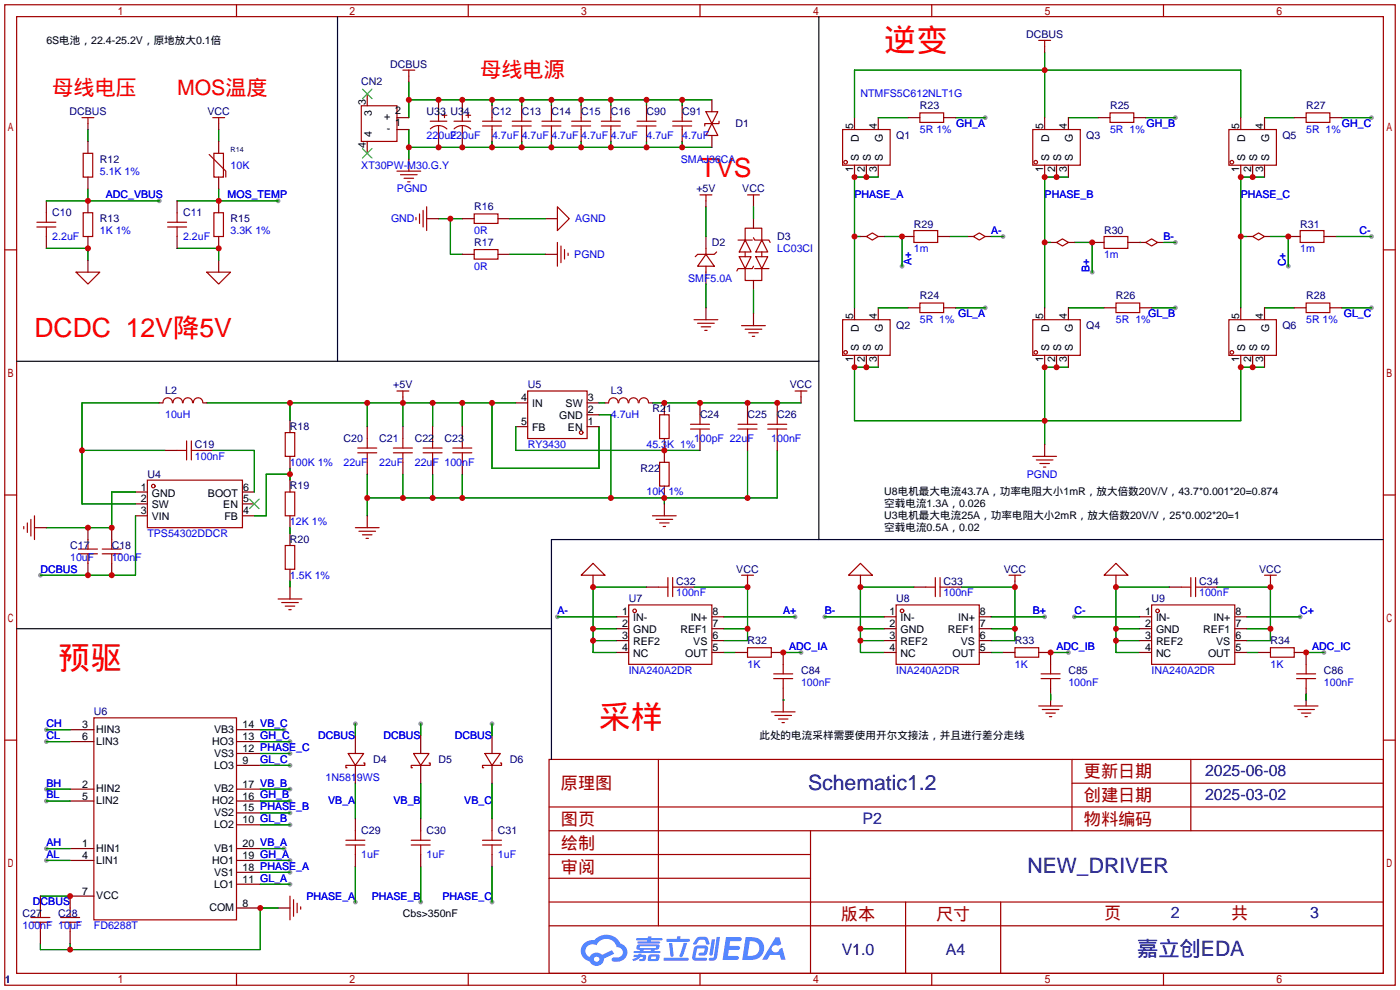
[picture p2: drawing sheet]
<svg xmlns="http://www.w3.org/2000/svg" width="299mm" height="212mm" viewBox="0 0 299 212" stroke-linecap="round" stroke-linejoin="round" font-family="sans-serif">
<g fill="#999">
<circle cx="293.1" cy="50.5" r=".51"/>
<circle cx="8.6" cy="122.9" r=".51"/>
<circle cx="34" cy="42.9" r=".51"/>
<circle cx="293.1" cy="65.8" r=".51"/>
<circle cx="293.1" cy="25.1" r=".51"/>
<circle cx="275.3" cy="56.9" r=".51"/>
<circle cx="233.4" cy="58.2" r=".51"/>
<circle cx="251.2" cy="25.1" r=".51"/>
<circle cx="251.2" cy="65.8" r=".51"/>
<circle cx="251.2" cy="51.8" r=".51"/>
<circle cx="210.6" cy="25.1" r=".51"/>
<circle cx="192.8" cy="56.9" r=".51"/>
<circle cx="214.4" cy="50.5" r=".51"/>
<circle cx="210.6" cy="65.8" r=".51"/>
<circle cx="59.4" cy="42.9" r=".51"/>
<circle cx="89.9" cy="154.7" r=".51"/>
<circle cx="89.9" cy="192.8" r=".51"/>
<circle cx="75.9" cy="192.8" r=".51"/>
<circle cx="105.2" cy="192.8" r=".51"/>
<circle cx="62" cy="163.6" r=".51"/>
<circle cx="62" cy="161" r=".51"/>
<circle cx="62" cy="158.5" r=".51"/>
<circle cx="60.7" cy="156" r=".51"/>
<circle cx="62" cy="176.3" r=".51"/>
<circle cx="62" cy="173.7" r=".51"/>
<circle cx="62" cy="171.2" r=".51"/>
<circle cx="62" cy="168.7" r=".51"/>
<circle cx="62" cy="189" r=".51"/>
<circle cx="62" cy="186.4" r=".51"/>
<circle cx="62" cy="183.9" r=".51"/>
<circle cx="60.7" cy="181.4" r=".51"/>
<circle cx="119.1" cy="131.8" r=".51"/>
<circle cx="169.9" cy="131.8" r=".51"/>
<circle cx="176.3" cy="131.8" r=".51"/>
<circle cx="223.3" cy="131.8" r=".51"/>
<circle cx="229.6" cy="131.8" r=".51"/>
<circle cx="277.9" cy="131.8" r=".51"/>
<circle cx="9.9" cy="156" r=".51"/>
<circle cx="9.9" cy="183.9" r=".51"/>
<circle cx="9.9" cy="181.4" r=".51"/>
<circle cx="9.9" cy="158.5" r=".51"/>
<circle cx="9.9" cy="171.2" r=".51"/>
<circle cx="9.9" cy="168.7" r=".51"/>
<circle cx="171.2" cy="139.4" r=".51"/>
<circle cx="228.3" cy="139.4" r=".51"/>
<circle cx="283" cy="139.4" r=".51"/>
<circle cx="105.2" cy="154.7" r=".51"/>
<circle cx="75.9" cy="154.7" r=".51"/>
</g>
<g fill="none" stroke="#a10000" stroke-width=".25">
<path d="M1 1h297.2v209.6h-297.2zM3.6 3.6h292.1v204.4h-292.1zM50.5 1v2.6M100.1 1v2.6M149.6 1v2.6M199.1 1v2.6M248.7 1v2.6M1 53.4h2.6M295.7 53.4h2.5M1 105.8h2.6M295.7 105.8h2.5M1 158.2h2.6"/>
<path d="M295.7 158.2h2.5M117.3 162.3h178.4v45.7h-178.4zM117.3 177.5h178.4M117.3 172.5h178.4M140.7 162.3v35.6M173.2 177.5v30.5M229.1 162.3v15.2M229.1 167.4h66.6M254.5 162.3v15.2M117.3 182.6h55.9M117.3 197.9h178.4M117.3 192.8h178.4"/>
<path d="M117.3 187.7h55.9M193.5 192.8v15.2M213.9 192.8v15.2M50.5 208v2.6M100.1 208v2.6M149.6 208v2.6M199.1 208v2.6M248.7 208v2.6"/>
</g>
<g fill="#5487ff">
<path d="M155.2 200.3h2.6a.48 .48 0 0 1 .7 .4 .48 .48 0 0 1-.6 .4h-1.8l-.2 1.1h1.9a.43 .43 0 0 1 .4 .4 .43 .43 0 0 1-.5 .4h-1.9l-.2 1.3h1.7a.45 .45 0 0 1 .5 .2 .45 .45 0 0 1-.1 .6h-3.3z"/>
<path d="M165.7 200.3h.9l.4 1.5-.8 .3a.84 .84 0 0 0-1.2 .3 .84 .84 0 0 0 .4 1.1 .84 .84 0 0 0 1.1-.4l.1-.2 .6-.3 .7 2.5h-1l-.2-1h-2.1l-.6 1h-1.1z"/>
<path d="M152.1 200.8h.7l-.5 3.1a.36 .36 0 0 1-.3 .3 .36 .36 0 0 1-.4-.3z"/>
<path d="M153.2 200.2h.7l-.6 4.3a1.13 1.13 0 0 1-1.8 .6l.2-.4h.7l.2-.2z"/>
<path d="M148.9 200.6l.6-.4h1a.77 .77 0 0 1 .9 .5l.3 1-.2 .2h-.5l-.3-.9-.2-.2-1 .1-.7 1-.6-.1-.1-.2z"/>
<path d="M148.4 202.4l.6-.3h1.7a.81 .81 0 0 1 .7 .5 .81 .81 0 0 1-.2 .8 .81 .81 0 0 1-.9 .8h-.7a.32 .32 0 0 1-.3-.3 .32 .32 0 0 1 .4-.3h.7l.2-.9-1.6 .1-.4 1.8 2.2 .1a.32 .32 0 0 1 .3 .4 .32 .32 0 0 1-.4 .2h-2.2l-.5-.3-.1-.5z"/>
<path d="M141.9 204.7h5a.33 .33 0 0 1 .3 .3 .33 .33 0 0 1-.3 .3h-4.9l-.2-.1z"/>
<path d="M146.1 201.5h.8l-.7 2a.98 .98 0 0 1-.7 1.1l-.3-.3z"/>
<path d="M143 201.6h.7l.3 2.5a.34 .34 0 0 1-.3 .4 .34 .34 0 0 1-.4-.3z"/>
<path d="M142.5 200.7h2.1l.3-.6h.6l-.1 .6h1.7a.32 .32 0 0 1 .4 .3 .32 .32 0 0 1-.4 .3h-4.5l-.2-.2z"/>
<path d="M135.5 204.1h.9l.1-.3h.6v.3h.8a.82 .82 0 0 1-.5 1.3h-.8v-.4l.7-.1 .1-.3a.68 .68 0 0 0-1 .4l-1.1 .4-.1-.4 .9-.5h-.7z"/>
<path d="M136 200.5h2.4l.1-.3h.7v.3h2.2l.2 .3-.2 .2h-2.3v.2h1.8l.2 .3-.2 .1h-4.5l-.1-.4h2l.1-.2h-2.3l-.1-.2z"/>
<path d="M159.4 200.3l-.8 4.9h1.7a2.5 2.5 0 0 0 3-2.5 2.5 2.5 0 0 0-3.1-2.4zM160.3 201.1a1.61 1.61 0 0 1 2 1.5 1.61 1.61 0 0 1-1.8 1.7h-.7z"/>
<path d="M136.2 202a.55 .55 0 0 0-.2 .8 .55 .55 0 0 0 .7 .2l.1 .3h-1.3v.3l5.4 .1 .3-.2-.2-.2h-1.2l.2-.3a.7 .7 0 0 0 .8-.3 .7 .7 0 0 0 0-.8l-4.2-.1zM136.8 202.3l3.3-.1 .1 .1-.2 .3h-3.2zM137.5 203h1.7l-.2 .3h-1.4z"/>
<path d="M138.6 204.2a1.05 1.05 0 0 0 0 1.2 2.91 2.91 0 0 0 2.2-.2 .98 .98 0 0 0 0-1.2h-1.6zM139.2 204.5l.9-.1 .1 .4-.2 .2-.8-.1z"/>
<path d="M124.9 201.6a2.23 2.23 0 0 0-.7 2.3 2.23 2.23 0 0 0 1.8 1.6 1.58 1.58 0 0 0 1.8 .9 1.58 1.58 0 0 0 1.3-1.5l2.2-1.1-.5-.7-2.1 1a1.65 1.65 0 0 0-2.7 .4 1.45 1.45 0 0 1-.8-1.9 1.45 1.45 0 0 1 2-.7l.3 .1a2.3 2.3 0 0 1 2.3-1.3 2.3 2.3 0 0 1 2 1.7 1.12 1.12 0 0 1 1.3 1 1.12 1.12 0 0 1-1.1 1.2h-.7a.45 .45 0 0 0-.6 .4 .45 .45 0 0 0 .5 .5 2.21 2.21 0 0 0 2.2-.5 2.21 2.21 0 0 0 .5-2.3 2.13 2.13 0 0 0-1.3-1.1 3.3 3.3 0 0 0-5.6-.7l-1.1 .1zM127 205a.57 .57 0 0 1 1.1 0 .57 .57 0 0 1-1.1 0z"/>
</g>
<g fill="none" stroke="#870000" stroke-width=".25">
<path d="M87.4 16.3v1.2M223.3 9.9v1.3M18.8 26.4v1.3M18.8 30.2v2.6M18.8 37.8v2.6M46.7 26.4v1.3M46.7 30.2v2.6M46.7 37.8v2.6M78.5 20.1v2.5M78.5 30.2v2.6M84.8 25.1h2.6M84.8 27.7h2.6"/>
<path d="M87.4 34v2.6M93.7 21.3v2.6M93.7 29v2.5M98.8 21.3v2.6M98.8 29v2.5M105.2 22.6v2.5M105.2 27.7v2.5M111.5 22.6v2.5M111.5 27.7v2.5M117.9 22.6v2.5M117.9 27.7v2.5M124.2 22.6v2.5"/>
<path d="M124.2 27.7v2.5M130.6 22.6v2.5M130.6 27.7v2.5M138.2 22.6v2.5M138.2 27.7v2.5M145.8 22.6v2.5M145.8 27.7v2.5M152.1 21.3v2.6M152.1 29v2.5M182.6 25.1v2.6M182.6 35.3v2.5M185.2 35.3v2.5"/>
<path d="M187.7 25.1v2.6M187.7 35.3v2.5M194.1 25.1h2.5M201.7 25.1h2.5M223.3 25.1v2.6M223.3 35.3v2.5M225.8 35.3v2.5M228.3 25.1v2.6M228.3 35.3v2.5M234.7 25.1h2.5M242.3 25.1h2.6M265.2 25.1v2.6"/>
<path d="M265.2 35.3v2.5M267.7 35.3v2.5M270.3 25.1v2.6M270.3 35.3v2.5M276.6 25.1h2.5M284.2 25.1h2.6M9.9 42.9v2.6M9.9 50.5v2.6M18.8 42.9v2.6M18.8 50.5v2.6M18.8 55.6v2.6M37.8 42.9v2.6"/>
<path d="M37.8 50.5v2.6M46.7 42.9v2.6M46.7 50.5v2.6M46.7 55.6v2.6M91.2 46.7h2.5M98.8 46.7h2.5M98.8 54.4h2.5M106.4 46.7h2.6M106.4 54.4h2.6M116.6 46.7h2.5M116.6 54.4h2.5M150.9 42.9v1.3"/>
<path d="M150.9 50.5v2.6M150.9 58.2v2.5M161 42.9v1.3M161 46.7v2.1M161 59.9v2.1M183.9 50.5h1.3M187.7 50.5h1.3M192.8 50.5h2.5M200.4 50.5h2.5M206.8 50.5h1.2M210.6 50.5h1.2M224.5 51.8h1.3"/>
<path d="M228.3 51.8h1.3M233.4 51.8h2.6M241 51.8h3.9M247.4 51.8h1.3M266.4 50.5h1.3M270.3 50.5h1.2M275.3 50.5h2.6M283 50.5h2.5M150.9 65.8v2.5M161 67.1v2.5M182.6 65.8v2.5M182.6 75.9v2.6"/>
<path d="M185.2 75.9v2.6M187.7 65.8v2.5M187.7 75.9v2.6M194.1 65.8h2.5M201.7 65.8h2.5M223.3 65.8v2.5M223.3 75.9v2.6M225.8 75.9v2.6M228.3 65.8v2.5M228.3 75.9v2.6M236 65.8h2.5M243.6 65.8h2.5"/>
<path d="M265.2 65.8v2.5M265.2 75.9v2.6M267.7 75.9v2.6M270.3 65.8v2.5M270.3 75.9v2.6M276.6 65.8h2.5M284.2 65.8h2.6M34 86.1h.8M35.3 96.3h2.5M42.9 96.3h2.6M43.4 86.1h.8M62 89.9v2.6"/>
<path d="M62 97.5v2.6M78.5 91.2v2.5M78.5 98.8v2.5M86.1 84.8v1.3M86.1 91.2v2.5M86.1 98.8v2.5M92.5 91.2v2.5M92.5 98.8v2.5M98.8 91.2v2.5M98.8 98.8v2.5M110.2 86.1h2.6M110.2 91.2h2.6"/>
<path d="M125.5 86.1h2.5M125.5 91.2h2.5M125.5 88.6h2.5M129.3 86.1h.7M138.7 86.1h.7M142 86.1v2.5M142 93.7v5.1M149.6 86.1v2.5M149.6 93.7v2.6M159.8 86.1v2.5M159.8 93.7v2.6M166.1 86.1v2.5"/>
<path d="M166.1 93.7v2.6M171.2 84.8v1.3M223.3 95v2.5M7.4 112.8h2.5M18.8 112.8v2.5M23.9 112.8v2.5M29 105.2h2.5M29 107.7h2.5M29 110.2h2.5M51.8 105.2h2.6M51.8 107.7h2.6M51.8 110.2h2.6"/>
<path d="M62 102.6v2.6M62 110.2v2.6M62 114v2.6M78.5 110.2v2.6M142 103.9v2.5M142 107.7v2.5M18.8 120.4v2.5M23.9 120.4v2.5M62 121.7v2.5M62 125.5v2.5M126.7 122.9v2.6M131.8 131.8h2.6"/>
<path d="M131.8 134.4h2.6M131.8 136.9h2.6M131.8 139.4h2.6M138.2 125.5h2.5M145.8 125.5h2.5M152.1 131.8h2.6M152.1 134.4h2.6M152.1 136.9h2.6M152.1 139.4h2.6M157.2 139.4h2.6M159.8 124.2v1.3M164.8 139.4h2.6v2.6"/>
<path d="M183.9 122.9v2.6M189 131.8h2.5M189 134.4h2.5M189 136.9h2.5M189 139.4h2.5M195.3 125.5h2.6M202.9 125.5h2.6M209.3 131.8h2.5M209.3 134.4h2.5M209.3 136.9h2.5M209.3 139.4h2.5M214.4 139.4h2.5"/>
<path d="M216.9 124.2v1.3M222 139.4h2.5v2.6M238.5 122.9v2.6M243.6 131.8h2.5M243.6 134.4h2.5M243.6 136.9h2.5M243.6 139.4h2.5M249.9 125.5h2.6M257.6 125.5h2.5M263.9 131.8h2.5M263.9 134.4h2.5M263.9 136.9h2.5"/>
<path d="M263.9 139.4h2.5M269 139.4h2.5M271.5 124.2v1.3M276.6 139.4h2.5v2.6M15 156h5.1M15 158.5h5.1M50.5 156h5.1M50.5 158.5h5.1M75.9 157.2v3.8M89.9 157.2v3.8M105.2 157.2v3.8M167.4 147.1v5"/>
<path d="M224.5 147.1v3.8M279.1 147.1v3.8M15 168.7h5.1M15 171.2h5.1M50.5 168.7h5.1M50.5 171.2h5.1M50.5 163.6h5.1M50.5 176.3h5.1M50.5 161h5.1M50.5 173.7h5.1M75.9 163.6v3.8M75.9 175v2.5"/>
<path d="M89.9 163.6v3.8M89.9 175v2.5M105.2 163.6v3.8M105.2 175v2.5M8.6 191.5v2.6M8.6 199.1v2.6M15 181.4h5.1M15 183.9h5.1M15 199.1v2.6M20.1 191.5h-5.1v2.6M50.5 181.4h5.1M50.5 183.9h5.1"/>
<path d="M50.5 194.1h5.1M50.5 189h5.1M50.5 186.4h5.1M59.4 194.1h2.6M75.9 182.6v2.6M89.9 182.6v2.6M105.2 182.6v2.6"/>
</g>
<g fill="none" stroke="#a10000" stroke-width=".25">
<path d="M86.1 15h2.5M87.4 15v1.3M222 8.6h2.5M223.3 8.6v1.3M17.5 25.1h2.6M17.8 32.8h2v5h-2zM18.8 25.1v1.3M44.7 33l3.6 3.6v1.2M45.5 25.1h2.5M45.7 32.8h2.1v5h-2.1zM46.7 25.1v1.3M77.2 22.6h7.6v7.6h-7.6z"/>
<path d="M84.8 36.6h5.1M85.6 37.3h3.6M86.4 38.1h2M87.1 38.9h.5M91.9 25.9h3.6M92 27.5a2.54 2.54 0 0 1 3.5 .1M93.7 23.9v2M93.7 26.9v2.1M94.5 24.6h1M95 24.1v1M97 25.9h3.6M97.1 27.5a2.54 2.54 0 0 1 3.5 .1"/>
<path d="M98.8 23.9v2M98.8 26.9v2.1M99.6 24.6h1M100.1 24.1v1M103.1 26.9h4.1M103.1 25.9h4.1M105.2 25.1v.8M105.2 26.9v.8M109.5 26.9h4M109.5 25.9h4M111.5 25.1v.8M111.5 26.9v.8"/>
<path d="M115.8 26.9h4.1M115.8 25.9h4.1M117.9 25.1v.8M117.9 26.9v.8M122.2 26.9h4M122.2 25.9h4M124.2 25.1v.8M124.2 26.9v.8M128.5 26.9h4.1M128.5 25.9h4.1M130.6 25.1v.8M130.6 26.9v.8"/>
<path d="M136.1 26.9h4.1M136.1 25.9h4.1M138.2 25.1v.8M138.2 26.9v.8M143.8 26.9h4M143.8 25.9h4M145.8 25.1v.8M145.8 26.9v.8M150.9 23.9h2.5l-1.3 2.5zM152.1 26.4l1.3 2.6h-2.5zM153.7 25.9v.5h-3.1v.5M180.1 27.7h10.1v7.6h-10.1z"/>
<path d="M196.6 24.1h5.1v2.1h-5.1zM220.7 27.7h10.2v7.6h-10.2zM237.2 24.1h5.1v2.1h-5.1zM262.6 27.7h10.2v7.6h-10.2zM279.1 24.1h5.1v2.1h-5.1zM7.9 48.5h4M7.9 47.5h4M9.9 45.5v2M9.9 48.5v2M16.3 58.2h5l-2.5 2.5zM17.8 45.5h2v5h-2zM35.8 48.5h4.1"/>
<path d="M35.8 47.5h4.1M37.8 45.5v2M37.8 48.5v2M44.2 58.2h5.1l-2.6 2.5zM45.7 45.5h2.1v5h-2.1zM88.9 46.5v.5M89.7 45.7v2.1M90.4 45v3.5M91.2 44.2v5.1M101.3 53.3h5.1v2.1h-5.1zM101.3 45.7h5.1v2.1h-5.1zM119.1 44.2l2.6 2.5-2.6 2.6z"/>
<path d="M119.1 51.8v5.1M119.9 52.6v3.5M120.6 53.3v2.1M121.4 54.1v.5M149.6 41.7h2.5M150.9 54.4l1.8 2.5h-3.6zM150.9 41.7v1.2M150.9 53.1v1.3M150.9 56.9v1.3M153.2 53.8l-.5 .6h-3.6l-.5 .5M157.7 51.3h3.1M158 54.9h2.5l-1.2 2.5z"/>
<path d="M159.3 51.3v-2.5h3.5v2.5M159.3 57.4v2.5h3.5v-2.5M159.3 51.3l1.2 2.5h-2.5zM159.3 53.8v1.1M159.8 41.7h2.5M161 50.8l.3 .5h3l.3 .5M161 56.9l-.2 .5h-3.1l-.2 .5M161 41.7v1.2M161.3 57.4h3M161.5 54.9h2.6l-1.3 2.5zM162.8 51.3l1.3 2.5h-2.6zM162.8 53.8v1.1"/>
<path d="M185.2 50.5l1.2-.7 1.3 .7-1.3 .8zM195.3 49.3h5.1v2.5h-5.1zM208 50.5l1.3-.7 1.3 .7-1.3 .8zM225.8 51.8l1.3-.7 1.2 .7-1.2 .8zM236 50.5h5v2.6h-5zM244.9 51.8l1.2-.7 1.3 .7-1.3 .8zM267.7 50.5l1.3-.7 1.3 .7-1.3 .8zM277.9 49.3h5.1v2.5h-5.1zM148.3 68.3h5.1M149.1 69.1h3.6M149.9 69.8h2M150.6 70.6h.5"/>
<path d="M158.5 69.6h5.1M159.3 70.4h3.5M160 71.1h2.1M160.8 71.9h.5M180.1 68.3h10.1v7.6h-10.1zM196.6 64.8h5.1v2h-5.1zM220.7 68.3h10.2v7.6h-10.2zM238.5 64.8h5.1v2h-5.1zM262.6 68.3h10.2v7.6h-10.2zM279.1 64.8h5.1v2h-5.1zM34.8 86.1a1.01 1.01 0 0 1 1-1.1 1.01 1.01 0 0 1 1.1 1.1M37 86.1a1.01 1.01 0 0 1 1-1.1 1.01 1.01 0 0 1 1 1.1"/>
<path d="M37.8 96.3h2.1M39.1 86.1a1.01 1.01 0 0 1 1-1.1 1.01 1.01 0 0 1 1.1 1.1M39.9 94.2v4.1M40.9 96.3h2M40.9 94.2v4.1M41.3 86.1a1.01 1.01 0 0 1 1-1.1 1.01 1.01 0 0 1 1 1.1M61 92.5h2v5h-2zM76.5 95.8h4M76.5 96.8h4M78.5 93.7v2.1M78.5 96.8v2M84.1 95.8h4"/>
<path d="M84.1 96.8h4M84.8 83.6h2.6M86.1 83.6v1.2M86.1 93.7v2.1M86.1 96.8v2M90.4 95.8h4.1M90.4 96.8h4.1M92.5 93.7v2.1M92.5 96.8v2M96.8 95.8h4M96.8 96.8h4M98.8 93.7v2.1"/>
<path d="M98.8 96.8v2M112.8 83.6h12.7v10.1h-12.7zM130.1 86.1a1.01 1.01 0 0 1 1-1.1 1.01 1.01 0 0 1 1 1.1M132.2 86.1a1.01 1.01 0 0 1 1-1.1 1.01 1.01 0 0 1 1.1 1.1M134.4 86.1a1.01 1.01 0 0 1 1-1.1 1.01 1.01 0 0 1 1 1.1M136.6 86.1a1.01 1.01 0 0 1 1-1.1 1.01 1.01 0 0 1 1 1.1M141 88.6h2v5.1h-2zM141 98.8h2v5.1h-2zM147.6 91.7h4M147.6 90.7h4M149.6 88.6v2.1M149.6 91.7v2"/>
<path d="M157.7 91.7h4.1M157.7 90.7h4.1M159.8 88.6v2.1M159.8 91.7v2M164.1 91.7h4M164.1 90.7h4M166.1 88.6v2.1M166.1 91.7v2M169.9 83.6h2.6M171.2 83.6v1.2M220.7 97.5h5.1M221.5 98.3h3.5"/>
<path d="M222.2 99.1h2.1M223 99.8h.5M5.1 112.5v.5M5.8 111.8v2M6.6 111v3.6M7.4 110.2v5.1M16.8 118.4h4M16.8 117.3h4M18.8 115.3v2M18.8 118.4v2M21.8 118.4h4.1M21.8 117.3h4.1"/>
<path d="M23.9 115.3v2M23.9 118.4v2M31.5 102.6h20.3v10.2h-20.3zM61 105.2h2v5h-2zM61 116.6h2v5.1h-2zM75.9 112.8h5.1M76.7 113.5h3.6M77.5 114.3h2M78.2 115.1h.5M139.4 110.2h5.1M140.2 111h3.6M141 111.8h2"/>
<path d="M141.7 112.5h.5M59.4 128h5.1M60.2 128.8h3.6M61 129.5h2M61.7 130.3h.5M124.2 122.9l2.5-2.5 2.6 2.5zM134.4 129.3h17.7v12.7h-17.7zM140.7 125.5h2M142.7 123.4v4.1M143.8 125.5h2M143.8 123.4v4.1M158.5 122.9h2.5"/>
<path d="M159.8 138.4h5v2.1h-5zM159.8 122.9v1.3M181.4 122.9l2.5-2.5 2.5 2.5zM191.5 129.3h17.8v12.7h-17.8zM197.9 125.5h2M199.9 123.4v4.1M200.9 125.5h2M200.9 123.4v4.1M215.6 122.9h2.6M216.9 138.4h5.1v2.1h-5.1zM216.9 122.9v1.3M236 122.9l2.5-2.5 2.5 2.5z"/>
<path d="M246.1 129.3h17.8v12.7h-17.8zM252.5 125.5h2M254.5 123.4v4.1M255.5 125.5h2.1M255.5 123.4v4.1M270.3 122.9h2.5M271.5 138.4h5.1v2.1h-5.1zM271.5 122.9v1.3M20.1 153.4h30.4v43.2h-30.4zM164.8 152.1h5.1M165.4 145h4M165.4 144h4"/>
<path d="M165.6 152.9h3.6M166.4 153.7h2M167.1 154.4h.5M167.4 142v2M167.4 145v2.1M222 150.9h5.1M222.5 145h4.1M222.5 144h4.1M222.8 151.6h3.5M223.5 152.4h2.1M224.3 153.2h.5M224.5 142v2"/>
<path d="M224.5 145v2.1M276.6 150.9h5.1M277.1 145h4.1M277.1 144h4.1M277.4 151.6h3.5M278.1 152.4h2.1M278.9 153.2h.5M279.1 142v2M279.1 145v2.1M73.9 179.6h4.1M74.4 161h3.3l-1.8 2.6zM75.9 177.5v2.1"/>
<path d="M77.7 163.1h.3v.5h-4.1v.5h.3M87.9 179.6h4M88.4 161h3.3l-1.8 2.6zM89.9 177.5v2.1M91.7 163.1h.2v.5h-4v.5h.2M103.1 179.6h4.1M103.6 161h3.3l-1.7 2.6zM105.2 177.5v2.1M106.9 163.1h.3v.5h-4.1v.5h.3M6.6 196.1h4.1M6.6 197.1h4.1M8.6 194.1v2"/>
<path d="M8.6 197.1v2M13 196.1h4M13 197.1h4M15 194.1v2M15 197.1v2M62 191.5v5.1M62.7 192.3v3.5M63.5 193v2.1M64.3 193.8v.5M73.9 180.6h4.1M75.9 180.6v2M87.9 180.6h4"/>
<path d="M89.9 180.6v2M103.1 180.6h4.1M105.2 180.6v2"/>
<circle cx="180.7" cy="34.7" r=".38"/>
<circle cx="221.4" cy="34.7" r=".38"/>
<circle cx="263.3" cy="34.7" r=".38"/>
<circle cx="180.7" cy="75.3" r=".38"/>
<circle cx="221.4" cy="75.3" r=".38"/>
<circle cx="263.3" cy="75.3" r=".38"/>
<circle cx="124.2" cy="92.5" r=".38"/>
<circle cx="32.8" cy="103.9" r=".38"/>
<circle cx="135.6" cy="130.6" r=".38"/>
<circle cx="192.8" cy="130.6" r=".38"/>
<circle cx="247.4" cy="130.6" r=".38"/>
</g>
<g fill="none" stroke="#008700" stroke-width=".25">
<path d="M87.4 17.5v7.6M223.3 11.2v13.9M18.8 27.7v2.5M46.7 27.7v2.5M87.4 27.7v6.3M87.4 31.5h64.7M87.4 21.3h64.7M105.2 21.3v1.3M105.2 30.2v1.3M111.5 21.3v1.3M111.5 30.2v1.3M117.9 21.3v1.3"/>
<path d="M117.9 30.2v1.3M124.2 21.3v1.3M124.2 30.2v1.3M130.6 21.3v1.3M130.6 30.2v1.3M138.2 21.3v1.3M138.2 30.2v1.3M145.8 21.3v1.3M145.8 30.2v1.3M182.6 25.1v-10.1h82.6v10.1M187.7 25.1h6.4M187.7 37.8h-5.1v28"/>
<path d="M204.2 25.1h6.4M228.3 25.1h6.4M228.3 37.8h-5v28M244.9 25.1h6.3M270.3 25.1h6.3M270.3 37.8h-5.1v28M286.8 25.1h6.3M9.9 53.1h8.9v2.5M9.9 42.9h24.1M18.8 40.4v2.5M37.8 42.9h21.6M37.8 53.1h8.9v2.5"/>
<path d="M46.7 40.4v2.5M93.7 46.7h5.1M96.3 46.7v7.7h2.5M109 46.7h7.6M109 54.4h7.6M150.9 44.2v6.3M161 44.2v2.5M182.6 50.5h1.3M189 50.5h3.8v6.4M202.9 50.5h3.9M211.8 50.5h2.6M223.3 51.8h1.2"/>
<path d="M229.6 51.8h3.8v6.4M243.6 51.8h.1M248.7 51.8h2.5M265.2 50.5h1.2M271.5 50.5h3.8v6.4M285.5 50.5h7.6M150.9 60.7v5.1M161 62v5.1M187.7 65.8h6.4M187.7 78.5h-5.1v11.4h82.6v-11.4h5.1M204.2 65.8h6.4M228.3 65.8h7.7"/>
<path d="M228.3 78.5h-5v16.5M246.1 65.8h5.1M270.3 65.8h6.3M286.8 65.8h6.3M17.5 96.3h17.8M34 86.1h-16.5v21.6h11.5M44.2 86.1h66M45.5 96.3h8.9v8.9M62 86.1v3.8M78.5 86.1v5.1M86.1 86.1v5.1M92.5 86.1v5.1"/>
<path d="M98.8 86.1v5.1M105.2 86.1v14h22.8v-8.9M110.2 91.2v5.1h39.4M128 86.1h1.3M128 88.6h2.6v17.8M139.4 86.1h31.8M159.8 96.3v10.1M166.1 96.3v10.1h-87.6M29 110.2v12.7h-20.4M29 105.2h-5.1v7.6h-14M62 100.1v2.5M62 112.8v1.2"/>
<path d="M62 101.3h-5.1v8.9h-2.5M78.5 101.3v8.9M86.1 101.3v5.1M92.5 101.3v5.1M98.8 101.3v5.1M142 106.4v1.3M62 124.2v1.3M119.1 131.8h12.7M126.7 134.4h5.1M126.7 136.9h5.1M138.2 125.5h-11.5v13.9h5.1M148.3 125.5h11.5v11.4h-5.1"/>
<path d="M154.7 134.4h5.1M154.7 139.4h2.5M154.7 131.8h15.2M167.4 139.4h3.8M176.3 131.8h12.7M183.9 134.4h5.1M183.9 136.9h5.1M195.3 125.5h-11.4v13.9h5.1M205.5 125.5h11.4v11.4h-5.1M211.8 134.4h5.1M211.8 139.4h2.6M211.8 131.8h11.5"/>
<path d="M224.5 139.4h3.8M229.6 131.8h14M238.5 134.4h5.1M238.5 136.9h5.1M249.9 125.5h-11.4v13.9h5.1M260.1 125.5h11.4v11.4h-5.1M266.4 134.4h5.1M266.4 139.4h2.6M266.4 131.8h11.5M279.1 139.4h3.9M9.9 158.5h5.1M9.9 156h5.1"/>
<path d="M55.6 158.5h6.4M55.6 156h5.1M75.9 154.7v2.5M89.9 154.7v2.5M105.2 154.7v2.5M167.4 149.6h.1M224.5 148.3v1.3M279.1 148.3v1.3M9.9 171.2h5.1M9.9 168.7h5.1M55.6 163.6h6.4M55.6 161h6.4"/>
<path d="M55.6 176.3h6.4M55.6 173.7h6.4M55.6 171.2h6.4M55.6 168.7h6.4M75.9 167.4v7.6M89.9 167.4v7.6M105.2 167.4v7.6M8.6 191.5h6.4M9.9 183.9h5.1M9.9 181.4h5.1M55.6 189h6.4M55.6 186.4h6.4"/>
<path d="M55.6 183.9h6.4M55.6 181.4h5.1M59.4 194.1h-3.8v8.8h-47v-1.2M75.9 185.2v7.6M89.9 185.2v7.6M105.2 185.2v7.6M15 201.7v1.2"/>
</g>
<path d="M77.5 19.1l2 2M79.5 19.1l-2 2M77.5 31.8l2 2M79.5 31.8l-2 2M53.3 106.7l2.1 2M55.4 106.7l-2.1 2" fill="none" stroke="#3c3" stroke-width=".25"/>
<path d="M72.1 3.6v73.6h102.9M175 3.6v111.7h-57.1v47M3.6 77.2h68.5M175 115.3h120.7M3.6 134.4h114.3" fill="none" stroke="#000" stroke-width=".25"/>
<g fill="#c00">
<circle cx="23.9" cy="122.9" r=".63"/>
<circle cx="18.8" cy="122.9" r=".63"/>
<circle cx="17.5" cy="96.3" r=".63"/>
<circle cx="18.8" cy="112.8" r=".63"/>
<circle cx="23.9" cy="112.8" r=".63"/>
<circle cx="62" cy="86.1" r=".63"/>
<circle cx="78.5" cy="86.1" r=".63"/>
<circle cx="86.1" cy="86.1" r=".63"/>
<circle cx="92.5" cy="86.1" r=".63"/>
<circle cx="98.8" cy="86.1" r=".63"/>
<circle cx="105.2" cy="86.1" r=".63"/>
<circle cx="18.8" cy="42.9" r=".63"/>
<circle cx="18.8" cy="53.1" r=".63"/>
<circle cx="265.2" cy="78.5" r=".63"/>
<circle cx="267.7" cy="78.5" r=".63"/>
<circle cx="223.3" cy="89.9" r=".63"/>
<circle cx="223.3" cy="78.5" r=".63"/>
<circle cx="225.8" cy="78.5" r=".63"/>
<circle cx="182.6" cy="78.5" r=".63"/>
<circle cx="185.2" cy="78.5" r=".63"/>
<circle cx="275.3" cy="50.5" r=".63"/>
<circle cx="265.2" cy="50.5" r=".63"/>
<circle cx="267.7" cy="37.8" r=".63"/>
<circle cx="265.2" cy="37.8" r=".63"/>
<circle cx="233.4" cy="51.8" r=".63"/>
<circle cx="223.3" cy="37.8" r=".63"/>
<circle cx="223.3" cy="51.8" r=".63"/>
<circle cx="225.8" cy="37.8" r=".63"/>
<circle cx="223.3" cy="15" r=".63"/>
<circle cx="192.8" cy="50.5" r=".63"/>
<circle cx="182.6" cy="37.8" r=".63"/>
<circle cx="182.6" cy="50.5" r=".63"/>
<circle cx="185.2" cy="37.8" r=".63"/>
<circle cx="46.7" cy="42.9" r=".63"/>
<circle cx="46.7" cy="53.1" r=".63"/>
<circle cx="96.3" cy="46.7" r=".63"/>
<circle cx="78.5" cy="106.4" r=".63"/>
<circle cx="86.1" cy="106.4" r=".63"/>
<circle cx="92.5" cy="106.4" r=".63"/>
<circle cx="98.8" cy="106.4" r=".63"/>
<circle cx="130.6" cy="106.4" r=".63"/>
<circle cx="142" cy="106.4" r=".63"/>
<circle cx="159.8" cy="106.4" r=".63"/>
<circle cx="62" cy="101.3" r=".63"/>
<circle cx="55.6" cy="194.1" r=".63"/>
<circle cx="15" cy="202.9" r=".63"/>
<circle cx="15" cy="191.5" r=".63"/>
<circle cx="126.7" cy="134.4" r=".63"/>
<circle cx="126.7" cy="136.9" r=".63"/>
<circle cx="126.7" cy="125.5" r=".63"/>
<circle cx="159.8" cy="134.4" r=".63"/>
<circle cx="159.8" cy="125.5" r=".63"/>
<circle cx="183.9" cy="134.4" r=".63"/>
<circle cx="183.9" cy="136.9" r=".63"/>
<circle cx="183.9" cy="125.5" r=".63"/>
<circle cx="216.9" cy="125.5" r=".63"/>
<circle cx="216.9" cy="134.4" r=".63"/>
<circle cx="238.5" cy="134.4" r=".63"/>
<circle cx="238.5" cy="136.9" r=".63"/>
<circle cx="238.5" cy="125.5" r=".63"/>
<circle cx="271.5" cy="125.5" r=".63"/>
<circle cx="271.5" cy="134.4" r=".63"/>
<circle cx="87.4" cy="31.5" r=".63"/>
<circle cx="93.7" cy="31.5" r=".63"/>
<circle cx="98.8" cy="31.5" r=".63"/>
<circle cx="105.2" cy="31.5" r=".63"/>
<circle cx="111.5" cy="31.5" r=".63"/>
<circle cx="117.9" cy="31.5" r=".63"/>
<circle cx="124.2" cy="31.5" r=".63"/>
<circle cx="130.6" cy="31.5" r=".63"/>
<circle cx="138.2" cy="31.5" r=".63"/>
<circle cx="145.8" cy="31.5" r=".63"/>
<circle cx="87.4" cy="21.3" r=".63"/>
<circle cx="93.7" cy="21.3" r=".63"/>
<circle cx="98.8" cy="21.3" r=".63"/>
<circle cx="105.2" cy="21.3" r=".63"/>
<circle cx="111.5" cy="21.3" r=".63"/>
<circle cx="117.9" cy="21.3" r=".63"/>
<circle cx="124.2" cy="21.3" r=".63"/>
<circle cx="130.6" cy="21.3" r=".63"/>
<circle cx="138.2" cy="21.3" r=".63"/>
<circle cx="145.8" cy="21.3" r=".63"/>
<circle cx="142" cy="86.1" r=".63"/>
<circle cx="149.6" cy="86.1" r=".63"/>
<circle cx="166.1" cy="86.1" r=".63"/>
<circle cx="159.8" cy="86.1" r=".63"/>
<circle cx="142" cy="96.3" r=".63"/>
<circle cx="167.4" cy="139.4" r=".63"/>
<circle cx="224.5" cy="139.4" r=".63"/>
<circle cx="279.1" cy="139.4" r=".63"/>
</g>
<g font-size="6.8" fill="#f00">
<text x="189" y="10.8">逆变</text>
<text x="12.4" y="142.9">预驱</text>
<text x="128" y="155.6">采样</text>
</g>
<g font-size="5.7" fill="#f00">
<text x="149.6" y="37.8">TVS</text>
<text x="7.4" y="72">DCDC 12V降5V</text>
</g>
<g font-size="4.5" fill="#f00">
<text x="102.6" y="16.4">母线电源</text>
<text x="11.2" y="20.2">母线电压</text>
<text x="37.8" y="20.2">MOS温度</text>
</g>
<g font-size="4.5" fill="#000080">
<text x="172.7" y="168.8">Schematic1.2</text>
<text x="219.6" y="186.6">NEW_DRIVER</text>
<text x="243" y="204.4">嘉立创EDA</text>
</g>
<g font-size="3.7" fill="#a00000">
<text x="231.6" y="166.2">更新日期</text>
<text x="119.9" y="168.7">原理图</text>
<text x="231.6" y="171.2">创建日期</text>
<text x="119.9" y="176.3">图页</text>
<text x="231.6" y="176.3">物料编码</text>
<text x="119.9" y="181.4">绘制</text>
<text x="119.9" y="186.5">审阅</text>
<text x="179.7" y="196.6">版本</text>
<text x="200" y="196.6">尺寸</text>
<text x="236" y="196.4">页</text>
<text x="263.1" y="196.4">共</text>
</g>
<g font-size="3.4" fill="#000080">
<text x="257.6" y="165.9">2025-06-08</text>
<text x="257.6" y="171">2025-03-02</text>
<text x="184.4" y="176.1">P2</text>
<text x="250.3" y="196.2">2</text>
<text x="280" y="196.2">3</text>
<text x="179.9" y="204">V1.0</text>
<text x="202.1" y="204">A4</text>
</g>
<g font-size="2.3">
<text x="9.9" y="9.4">6S电池，22.4-25.2V，原地放大0.1倍</text>
<text x="78.2" y="22.5" transform="rotate(-90 78.2 22.5)">3</text>
<text x="79.4" y="29.3" transform="rotate(-90 79.4 29.3)">4</text>
<text x="79.4" y="24.8" transform="rotate(-90 79.4 24.8)">3</text>
<text x="82.1" y="25.6">+</text>
<text x="82.7" y="28.2">-</text>
<text x="84.5" y="26.9">1</text>
<text x="84.5" y="24.3">2</text>
<text x="182.3" y="27.6" transform="rotate(-90 182.3 27.6)">5</text>
<text x="187.4" y="27.6" transform="rotate(-90 187.4 27.6)">4</text>
<text x="223" y="27.6" transform="rotate(-90 223 27.6)">5</text>
<text x="228" y="27.6" transform="rotate(-90 228 27.6)">4</text>
<text x="264.9" y="27.6" transform="rotate(-90 264.9 27.6)">5</text>
<text x="269.9" y="27.6" transform="rotate(-90 269.9 27.6)">4</text>
<text x="78.2" y="31.6" transform="rotate(-90 78.2 31.6)">4</text>
<text x="183.6" y="34.4" transform="rotate(-90 183.6 34.4)">S</text>
<text x="183.6" y="30.3" transform="rotate(-90 183.6 30.3)">D</text>
<text x="186.1" y="34.4" transform="rotate(-90 186.1 34.4)">S</text>
<text x="188.7" y="34.4" transform="rotate(-90 188.7 34.4)">S</text>
<text x="188.7" y="30.4" transform="rotate(-90 188.7 30.4)">G</text>
<text x="224.2" y="34.4" transform="rotate(-90 224.2 34.4)">S</text>
<text x="224.2" y="30.3" transform="rotate(-90 224.2 30.3)">D</text>
<text x="226.8" y="34.4" transform="rotate(-90 226.8 34.4)">S</text>
<text x="229.3" y="34.4" transform="rotate(-90 229.3 34.4)">S</text>
<text x="229.3" y="30.4" transform="rotate(-90 229.3 30.4)">G</text>
<text x="266.1" y="34.4" transform="rotate(-90 266.1 34.4)">S</text>
<text x="266.1" y="30.3" transform="rotate(-90 266.1 30.3)">D</text>
<text x="268.7" y="34.4" transform="rotate(-90 268.7 34.4)">S</text>
<text x="271.2" y="34.4" transform="rotate(-90 271.2 34.4)">S</text>
<text x="271.2" y="30.4" transform="rotate(-90 271.2 30.4)">G</text>
<text x="182.3" y="36.7" transform="rotate(-90 182.3 36.7)">1</text>
<text x="184.9" y="36.7" transform="rotate(-90 184.9 36.7)">2</text>
<text x="187.4" y="36.7" transform="rotate(-90 187.4 36.7)">3</text>
<text x="223" y="36.7" transform="rotate(-90 223 36.7)">1</text>
<text x="225.5" y="36.7" transform="rotate(-90 225.5 36.7)">2</text>
<text x="228" y="36.7" transform="rotate(-90 228 36.7)">3</text>
<text x="264.9" y="36.7" transform="rotate(-90 264.9 36.7)">1</text>
<text x="267.4" y="36.7" transform="rotate(-90 267.4 36.7)">2</text>
<text x="269.9" y="36.7" transform="rotate(-90 269.9 36.7)">3</text>
<text x="182.3" y="68.2" transform="rotate(-90 182.3 68.2)">5</text>
<text x="183.6" y="70.9" transform="rotate(-90 183.6 70.9)">D</text>
<text x="187.4" y="68.2" transform="rotate(-90 187.4 68.2)">4</text>
<text x="188.7" y="71" transform="rotate(-90 188.7 71)">G</text>
<text x="223" y="68.2" transform="rotate(-90 223 68.2)">5</text>
<text x="224.2" y="70.9" transform="rotate(-90 224.2 70.9)">D</text>
<text x="228" y="68.2" transform="rotate(-90 228 68.2)">4</text>
<text x="229.3" y="71" transform="rotate(-90 229.3 71)">G</text>
<text x="264.9" y="68.2" transform="rotate(-90 264.9 68.2)">5</text>
<text x="266.1" y="70.9" transform="rotate(-90 266.1 70.9)">D</text>
<text x="269.9" y="68.2" transform="rotate(-90 269.9 68.2)">4</text>
<text x="271.2" y="71" transform="rotate(-90 271.2 71)">G</text>
<text x="182.3" y="77.3" transform="rotate(-90 182.3 77.3)">1</text>
<text x="183.6" y="75" transform="rotate(-90 183.6 75)">S</text>
<text x="184.9" y="77.3" transform="rotate(-90 184.9 77.3)">2</text>
<text x="186.1" y="75" transform="rotate(-90 186.1 75)">S</text>
<text x="187.4" y="77.3" transform="rotate(-90 187.4 77.3)">3</text>
<text x="188.7" y="75" transform="rotate(-90 188.7 75)">S</text>
<text x="223" y="77.3" transform="rotate(-90 223 77.3)">1</text>
<text x="224.2" y="75" transform="rotate(-90 224.2 75)">S</text>
<text x="225.5" y="77.3" transform="rotate(-90 225.5 77.3)">2</text>
<text x="226.8" y="75" transform="rotate(-90 226.8 75)">S</text>
<text x="228" y="77.3" transform="rotate(-90 228 77.3)">3</text>
<text x="229.3" y="75" transform="rotate(-90 229.3 75)">S</text>
<text x="264.9" y="77.3" transform="rotate(-90 264.9 77.3)">1</text>
<text x="266.1" y="75" transform="rotate(-90 266.1 75)">S</text>
<text x="267.4" y="77.3" transform="rotate(-90 267.4 77.3)">2</text>
<text x="268.7" y="75" transform="rotate(-90 268.7 75)">S</text>
<text x="269.9" y="77.3" transform="rotate(-90 269.9 77.3)">3</text>
<text x="271.2" y="75" transform="rotate(-90 271.2 75)">S</text>
<text x="111.4" y="85.8">4</text>
<text x="113.7" y="87.1">IN</text>
<text x="119.5" y="89.6">GND</text>
<text x="120.9" y="87.1">SW</text>
<text x="125.6" y="88.3">2</text>
<text x="125.6" y="85.8">3</text>
<text x="111.4" y="90.9">5</text>
<text x="113.7" y="92.1">FB</text>
<text x="121.4" y="92.1">EN</text>
<text x="125.6" y="90.9">1</text>
<text x="30.1" y="104.8">1</text>
<text x="30.1" y="107.4">2</text>
<text x="32.4" y="106.1">GND</text>
<text x="44.4" y="106.1">BOOT</text>
<text x="51.9" y="107.4">5</text>
<text x="51.9" y="104.8">6</text>
<text x="189" y="105.9">U8电机最大电流43.7A，功率电阻大小1mR，放大倍数20V/V，43.7*0.001*20=0.874</text>
<text x="30.1" y="109.9">3</text>
<text x="32.4" y="108.7">SW</text>
<text x="32.4" y="111.2">VIN</text>
<text x="47.7" y="108.7">EN</text>
<text x="48" y="111.2">FB</text>
<text x="51.9" y="109.9">4</text>
<text x="189" y="108.4">空载电流1.3A，0.026</text>
<text x="189" y="111">U3电机最大电流25A，功率电阻大小2mR，放大倍数20V/V，25*0.002*20=1</text>
<text x="189" y="113.5">空载电流0.5A，0.02</text>
<text x="133" y="131.5">1</text>
<text x="152.3" y="131.5">8</text>
<text x="190.1" y="131.5">1</text>
<text x="209.4" y="131.5">8</text>
<text x="244.7" y="131.5">1</text>
<text x="264" y="131.5">8</text>
<text x="133" y="134.1">2</text>
<text x="133" y="136.6">3</text>
<text x="135.3" y="132.8">IN-</text>
<text x="135.3" y="135.3">GND</text>
<text x="135.3" y="137.9">REF2</text>
<text x="145.4" y="135.3">REF1</text>
<text x="147.6" y="132.8">IN+</text>
<text x="148.2" y="137.9">VS</text>
<text x="152.3" y="136.6">6</text>
<text x="152.3" y="134.1">7</text>
<text x="190.1" y="134.1">2</text>
<text x="190.1" y="136.6">3</text>
<text x="192.5" y="132.8">IN-</text>
<text x="192.5" y="135.3">GND</text>
<text x="192.5" y="137.9">REF2</text>
<text x="202.6" y="135.3">REF1</text>
<text x="204.8" y="132.8">IN+</text>
<text x="205.3" y="137.9">VS</text>
<text x="209.4" y="136.6">6</text>
<text x="209.4" y="134.1">7</text>
<text x="244.7" y="134.1">2</text>
<text x="244.7" y="136.6">3</text>
<text x="247.1" y="132.8">IN-</text>
<text x="247.1" y="135.3">GND</text>
<text x="247.1" y="137.9">REF2</text>
<text x="257.2" y="135.3">REF1</text>
<text x="259.4" y="132.8">IN+</text>
<text x="259.9" y="137.9">VS</text>
<text x="264" y="136.6">6</text>
<text x="264" y="134.1">7</text>
<text x="133" y="139.1">4</text>
<text x="135.3" y="140.4">NC</text>
<text x="146.4" y="140.4">OUT</text>
<text x="152.3" y="139.1">5</text>
<text x="190.1" y="139.1">4</text>
<text x="192.5" y="140.4">NC</text>
<text x="203.6" y="140.4">OUT</text>
<text x="209.4" y="139.1">5</text>
<text x="244.7" y="139.1">4</text>
<text x="247.1" y="140.4">NC</text>
<text x="258.2" y="140.4">OUT</text>
<text x="264" y="139.1">5</text>
<text x="17.5" y="155.6">3</text>
<text x="51.8" y="155.6">14 VB_C</text>
<text x="17.5" y="158.2">6</text>
<text x="20.6" y="156.7">HIN3</text>
<text x="20.6" y="159.2">LIN3</text>
<text x="45.4" y="159.2">HO3</text>
<text x="45.8" y="161.7">VS3</text>
<text x="45.8" y="156.7">VB3</text>
<text x="51.8" y="160.7">12 PHASE_C</text>
<text x="51.8" y="158.2">13 GH_C</text>
<text x="162.3" y="158">此处的电流采样需要使用开尔文接法，并且进行差分走线</text>
<text x="45.8" y="164.3">LO3</text>
<text x="51.8" y="163.3">9</text>
<text x="17.5" y="168.3">2</text>
<text x="17.5" y="170.9">5</text>
<text x="20.6" y="169.4">HIN2</text>
<text x="20.6" y="171.9">LIN2</text>
<text x="45.4" y="171.9">HO2</text>
<text x="45.8" y="169.4">VB2</text>
<text x="51.8" y="173.4">15 PHASE_B</text>
<text x="51.8" y="170.9">16 GH_B</text>
<text x="51.8" y="168.3">17 VB_B</text>
<text x="45.8" y="177">LO2</text>
<text x="45.8" y="174.4">VS2</text>
<text x="51.8" y="176">10 GL_B</text>
<text x="17.5" y="181">1</text>
<text x="17.5" y="183.6">4</text>
<text x="20.6" y="182.1">HIN1</text>
<text x="20.6" y="184.6">LIN1</text>
<text x="45.4" y="184.6">HO1</text>
<text x="45.8" y="182.1">VB1</text>
<text x="51.8" y="183.6">19 GH_A</text>
<text x="51.8" y="181">20 VB_A</text>
<text x="17.5" y="191.2">7</text>
<text x="45.8" y="189.7">LO1</text>
<text x="45.8" y="187.1">VS1</text>
<text x="51.8" y="188.7">11 GL_A</text>
<text x="51.8" y="186.1">18 PHASE_A</text>
<text x="20.6" y="192.2">VCC</text>
<text x="44.7" y="194.8">COM</text>
<text x="51.8" y="193.7">8</text>
<text x="86.1" y="196.1">Cbs&gt;350nF</text>
</g>
<g font-size="2.3" fill="#000080">
<text x="219.3" y="8.1">DCBUS</text>
<text x="83.4" y="14.4">DCBUS</text>
<text x="77.2" y="18.3">CN2</text>
<text x="196.6" y="23.3">R23</text>
<text x="237.2" y="23.3">R25</text>
<text x="279.1" y="23.3">R27</text>
<text x="14.8" y="24.6">DCBUS</text>
<text x="44.3" y="24.6">VCC</text>
<text x="91.2" y="24.6">U33 U34</text>
<text x="105.2" y="24.6">C12</text>
<text x="111.5" y="24.6">C13</text>
<text x="117.9" y="24.6">C14</text>
<text x="124.2" y="24.6">C15</text>
<text x="130.6" y="24.6">C16</text>
<text x="138.2" y="24.6">C90</text>
<text x="145.8" y="24.6">C91</text>
<text x="157.2" y="27.1">D1</text>
<text x="191.5" y="29.7">Q1</text>
<text x="232.2" y="29.7">Q3</text>
<text x="274.1" y="29.7">Q5</text>
<text x="21.3" y="34.8">R12</text>
<text x="148.8" y="41.1">+5V</text>
<text x="158.6" y="41.1">VCC</text>
<text x="11.2" y="46.2">C10</text>
<text x="21.3" y="47.5">R13</text>
<text x="39.1" y="46.2">C11</text>
<text x="49.3" y="47.5">R15</text>
<text x="101.3" y="44.9">R16</text>
<text x="101.3" y="52.5">R17</text>
<text x="152.1" y="52.5">D2</text>
<text x="166.1" y="51.3">D3</text>
<text x="195.3" y="48.7">R29</text>
<text x="236" y="50">R30</text>
<text x="277.9" y="48.7">R31</text>
<text x="196.6" y="64">R24</text>
<text x="238.5" y="64">R26</text>
<text x="279.1" y="64">R28</text>
<text x="191.5" y="70.3">Q2</text>
<text x="232.2" y="70.3">Q4</text>
<text x="274.1" y="70.3">Q6</text>
<text x="84.1" y="83">+5V</text>
<text x="112.8" y="83">U5</text>
<text x="168.8" y="83">VCC</text>
<text x="35.3" y="84.3">L2</text>
<text x="130.6" y="84.3">L3</text>
<text x="139.4" y="88.1">R21</text>
<text x="149.6" y="89.4">C24</text>
<text x="159.8" y="89.4">C25</text>
<text x="166.1" y="89.4">C26</text>
<text x="41.7" y="95.7">C19</text>
<text x="62" y="91.9">R18</text>
<text x="73.4" y="94.5">C20</text>
<text x="81" y="94.5">C21</text>
<text x="88.6" y="94.5">C22</text>
<text x="95" y="94.5">C23</text>
<text x="136.9" y="100.8">R22</text>
<text x="31.5" y="102.1">U4</text>
<text x="62" y="104.6">R19</text>
<text x="15" y="117.3">C17</text>
<text x="23.9" y="117.3">C18</text>
<text x="62" y="116">R20</text>
<text x="144.5" y="124.9">C32</text>
<text x="157.4" y="122.4">VCC</text>
<text x="201.7" y="124.9">C33</text>
<text x="214.5" y="122.4">VCC</text>
<text x="256.3" y="124.9">C34</text>
<text x="269.1" y="122.4">VCC</text>
<text x="134.4" y="128.7">U7</text>
<text x="191.5" y="128.7">U8</text>
<text x="246.1" y="128.7">U9</text>
<text x="159.8" y="137.6">R32</text>
<text x="216.9" y="137.6">R33</text>
<text x="271.5" y="137.6">R34</text>
<text x="171.2" y="144">C84</text>
<text x="228.3" y="144">C85</text>
<text x="283" y="144">C86</text>
<text x="20.1" y="152.9">U6</text>
<text x="79.8" y="163">D4</text>
<text x="93.7" y="163">D5</text>
<text x="109" y="163">D6</text>
<text x="77.2" y="178.3">C29</text>
<text x="91.2" y="178.3">C30</text>
<text x="106.4" y="178.3">C31</text>
<text x="4.8" y="196.1">C27</text>
<text x="12.4" y="196.1">C28</text>
<text x="1" y="210">1</text>
</g>
<g font-size="2.3" fill="#00f">
<text x="183.9" y="20.8">NTMFS5C612NLT1G</text>
<text x="91.2" y="29.7">220uF</text>
<text x="96.3" y="29.7">220uF</text>
<text x="105.2" y="29.7">4.7uF</text>
<text x="111.5" y="29.7">4.7uF</text>
<text x="117.9" y="29.7">4.7uF</text>
<text x="124.2" y="29.7">4.7uF</text>
<text x="130.6" y="29.7">4.7uF</text>
<text x="138.2" y="29.7">4.7uF</text>
<text x="145.8" y="29.7">4.7uF</text>
<text x="196.6" y="28.4">5R 1%</text>
<text x="204.4" y="27.1">GH_A</text>
<text x="237.2" y="28.4">5R 1%</text>
<text x="245" y="27.1">GH_B</text>
<text x="279.1" y="28.4">5R 1%</text>
<text x="286.8" y="27.1">GH_C</text>
<text x="145.5" y="34.8">SMAJ36CA</text>
<text x="21.3" y="37.3">5.1K 1%</text>
<text x="49.3" y="36">10K</text>
<text x="77.2" y="36">XT30PW-M30.G.Y</text>
<text x="84.8" y="41.1">PGND</text>
<text x="22.6" y="42.4">ADC_VBUS</text>
<text x="48.6" y="42.4">MOS_TEMP</text>
<text x="83.6" y="47.5">GND</text>
<text x="122.9" y="47.5">AGND</text>
<text x="182.6" y="42.4">PHASE_A</text>
<text x="223.3" y="42.4">PHASE_B</text>
<text x="265.2" y="42.4">PHASE_C</text>
<text x="11.2" y="51.3">2.2uF</text>
<text x="21.3" y="50">1K 1%</text>
<text x="39.1" y="51.3">2.2uF</text>
<text x="49.3" y="50">3.3K 1%</text>
<text x="101.3" y="50">0R</text>
<text x="166.1" y="53.8">LC03CI</text>
<text x="195.3" y="53.8">1m</text>
<text x="211.8" y="50">A-</text>
<text x="248.7" y="51.3">B-</text>
<text x="277.9" y="53.8">1m</text>
<text x="290.6" y="50">C-</text>
<text x="101.3" y="57.6">0R</text>
<text x="122.7" y="55.1">PGND</text>
<text x="194.8" y="56.6" transform="rotate(-90 194.8 56.6)">A+</text>
<text x="232.9" y="58.2" transform="rotate(-90 232.9 58.2)">B+</text>
<text x="236" y="55.1">1m</text>
<text x="274.8" y="56.9" transform="rotate(-90 274.8 56.9)">C+</text>
<text x="147.1" y="60.2">SMF5.0A</text>
<text x="196.6" y="69.1">5R 1%</text>
<text x="204.8" y="67.8">GL_A</text>
<text x="238.5" y="69.1">5R 1%</text>
<text x="245.4" y="67.8">GL_B</text>
<text x="279.1" y="69.1">5R 1%</text>
<text x="287.2" y="67.8">GL_C</text>
<text x="35.3" y="89.4">10uH</text>
<text x="130.6" y="89.4">4.7uH</text>
<text x="112.8" y="95.7">RY3430</text>
<text x="138.2" y="95.7">45.3K 1%</text>
<text x="148.3" y="94.5">100pF 22uF</text>
<text x="164.8" y="94.5">100nF</text>
<text x="41.7" y="98.3">100nF</text>
<text x="62" y="99.5">100K 1%</text>
<text x="73.4" y="99.5">22uF</text>
<text x="81" y="99.5">22uF</text>
<text x="88.6" y="99.5">22uF 100nF</text>
<text x="138.2" y="105.9">10K 1%</text>
<text x="219.5" y="102.1">PGND</text>
<text x="62" y="112.2">12K 1%</text>
<text x="15" y="119.9">10uF</text>
<text x="23.9" y="119.9">100nF</text>
<text x="31.5" y="114.8">TPS54302DDCR</text>
<text x="8.6" y="122.4">DCBUS</text>
<text x="62" y="123.7">1.5K 1%</text>
<text x="119.1" y="131.3">A-</text>
<text x="144.5" y="127.5">100nF</text>
<text x="167.4" y="131.3">A+</text>
<text x="176.3" y="131.3">B-</text>
<text x="201.7" y="127.5">100nF</text>
<text x="220.7" y="131.3">B+</text>
<text x="229.6" y="131.3">C-</text>
<text x="256.3" y="127.5">100nF</text>
<text x="277.9" y="131.3">C+</text>
<text x="134.4" y="144">INA240A2DR</text>
<text x="159.8" y="142.7">1K</text>
<text x="168.7" y="138.9">ADC_IA</text>
<text x="191.5" y="144">INA240A2DR</text>
<text x="216.9" y="142.7">1K</text>
<text x="225.8" y="138.9">ADC_IB</text>
<text x="246.1" y="144">INA240A2DR</text>
<text x="271.5" y="142.7">1K</text>
<text x="280.4" y="138.9">ADC_IC</text>
<text x="171.2" y="146.5">100nF</text>
<text x="228.3" y="146.5">100nF</text>
<text x="283" y="146.5">100nF</text>
<text x="9.9" y="155.4">CH</text>
<text x="9.9" y="158">CL</text>
<text x="68" y="158">DCBUS</text>
<text x="82" y="158">DCBUS</text>
<text x="97.2" y="158">DCBUS</text>
<text x="55.6" y="163">GL_C</text>
<text x="69.6" y="166.8">1N5819WS</text>
<text x="9.9" y="170.7">BL</text>
<text x="9.9" y="168.1">BH</text>
<text x="70.1" y="171.9">VB_A</text>
<text x="84.1" y="171.9">VB_B</text>
<text x="99.2" y="171.9">VB_C</text>
<text x="9.9" y="183.4">AL</text>
<text x="9.9" y="180.8">AH</text>
<text x="77.2" y="183.4">1uF</text>
<text x="91.2" y="183.4">1uF</text>
<text x="106.4" y="183.4">1uF</text>
<text x="7" y="193.5">DCBUS</text>
<text x="65.5" y="192.2">PHASE_A</text>
<text x="79.5" y="192.2">PHASE_B</text>
<text x="94.6" y="192.2">PHASE_C</text>
<text x="4.8" y="198.6">100nF 10uF</text>
<text x="20.1" y="198.6">FD6288T</text>
</g>
<text font-size="1.5" fill="#000080" x="49.3" y="32.4">R14</text>
</svg>
